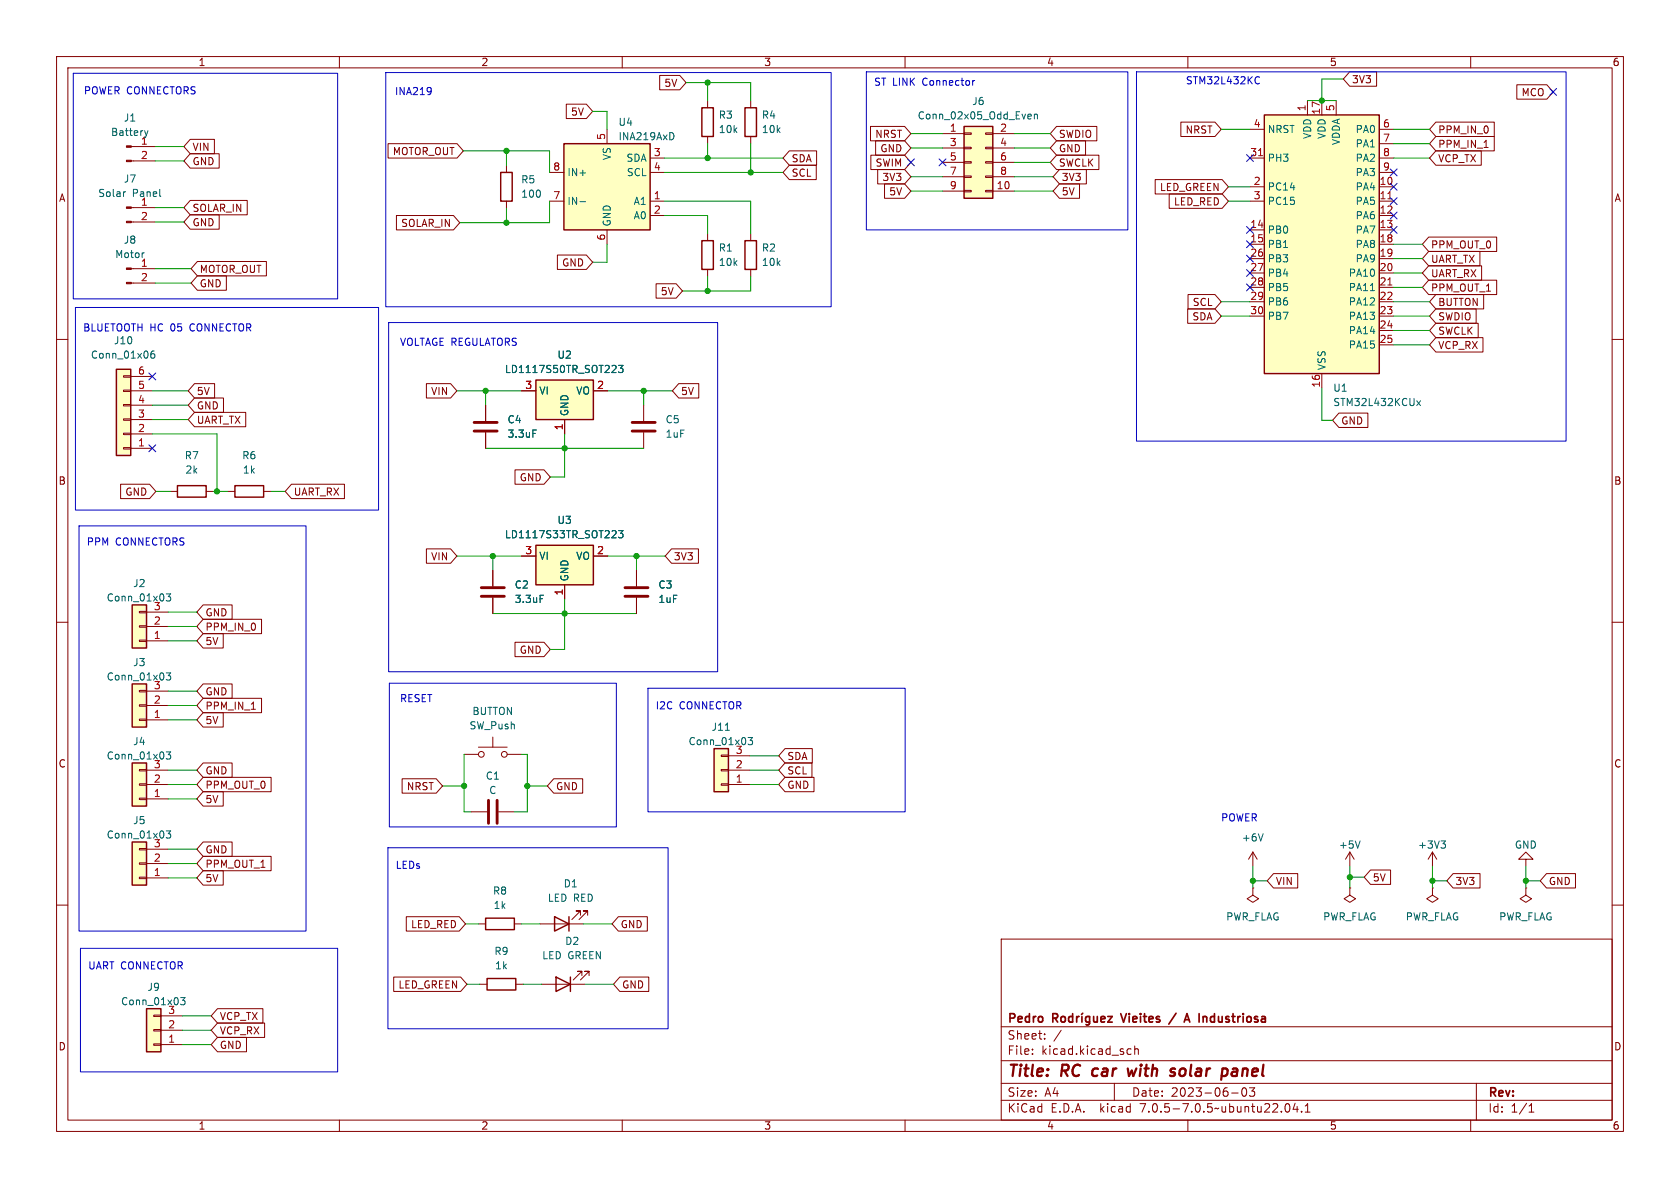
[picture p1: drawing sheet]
<svg xmlns="http://www.w3.org/2000/svg" width="297mm" height="210mm" viewBox="0 0 297 210" stroke-linecap="round" stroke-linejoin="round" font-family="sans-serif">
<g fill="none" stroke="#840000" stroke-width=".18">
<path d="M10 10h277v190h-277zM12 12h273v186h-273zM60 10v2M100.1 18.4h3.6l1.1 1.3-1.1 1.3h-3.6zM110 10v2M116.6 13.3h3.6l1.1 1.3-1.1 1.3h-3.6zM125.1 17.8v1.3M132.7 17.8v1.3M160 10v2M210 10v2M231.1 17.8v2.5M233.7 17.8v2.5"/>
<path d="M236.2 17.8v2.5M238.6 12.7h4.8v2.5h-4.8l-1.1-1.2zM260 10v2M268.2 15h5.3l1.1 1.3-1.1 1.2h-5.3zM23.2 39.2h4.2M23.2 36.7h4.2M23.2 28.4h4.2M23.2 25.9h4.2M33.6 27.2h5.1v2.5h-5.1l-1.1-1.3zM33.6 24.6h4.3v2.6h-4.3l-1.1-1.3zM33.6 38h5.1v2.5h-5.1l-1.1-1.3zM33.6 35.4h10.1v2.6h-10.1l-1.1-1.3z"/>
<path d="M68.6 25.4h12.2l1.1 1.3-1.1 1.2h-12.2zM70.1 38.1h10.1l1.1 1.3-1.1 1.2h-10.1zM89.5 29.2v1.3M89.5 35.6v1.2M97.2 35.6h2.5M97.2 30.5h2.5M107.3 22.9v2.5M114.9 35.6h2.6M114.9 38.1h2.6M114.9 27.9h2.6M114.9 30.5h2.6M125.1 24.1v1.3"/>
<path d="M132.7 24.1v1.3M139.5 26.7h4.9v2.5h-4.9l-1.1-1.3zM139.5 29.2h4.8v2.6h-4.8l-1.1-1.3zM153.9 22.4h6l1.1 1.2-1.1 1.3h-6zM154 27.4h5.9l1.1 1.3-1.1 1.3h-5.9zM154.8 24.9h5.1l1.1 1.3-1.1 1.2h-5.1zM155.2 30h4.7l1.1 1.2-1.1 1.3h-4.7zM156.4 32.5h3.5l1.1 1.3-1.1 1.3h-3.5zM166.6 23.6h3.8M166.6 33.8h3.8M166.6 26.2h3.8M166.6 28.7h3.8"/>
<path d="M166.6 31.2h3.8M170.4 33.7h1.3v.2h-1.3zM170.4 31.1h1.3v.3h-1.3zM170.4 28.6h1.3v.2h-1.3zM170.4 26h1.3v.3h-1.3zM170.4 23.5h1.3v.2h-1.3zM174.2 33.7h1.3v.2h-1.3zM174.2 31.1h1.3v.3h-1.3zM174.2 28.6h1.3v.2h-1.3zM174.2 26h1.3v.3h-1.3zM174.2 23.5h1.3v.2h-1.3zM175.5 23.6h3.8"/>
<path d="M175.5 33.8h3.8M175.5 26.2h3.8M175.5 28.7h3.8M175.5 31.2h3.8M186.8 24.9h5.1v2.5h-5.1l-1.1-1.2zM186.8 22.4h7.1v2.5h-7.1l-1.1-1.3zM186.8 27.4h7.5v2.6h-7.5l-1.1-1.3zM187.3 30h4.8v2.5h-4.8l-1.1-1.3zM187.3 32.5h3.5v2.6h-3.5l-1.1-1.3zM204.2 31.7h11.9l1.1 1.3-1.1 1.3h-11.9zM206.7 34.3h9.4l1.1 1.3-1.1 1.2h-9.4zM208.8 21.6h6l1.1 1.3-1.1 1.2h-6z"/>
<path d="M221 33h2.5M221 35.6h2.5M221 27.9h2.5M221 22.9h2.5M243.8 33h2.6M243.8 35.6h2.6M243.8 38.1h2.6M243.8 27.9h2.6M243.8 22.9h2.6M243.8 25.4h2.6M243.8 30.5h2.6M253.8 26.7h8.1v2.5h-8.1l-1.1-1.3z"/>
<path d="M253.8 21.6h10.4v2.5h-10.4l-1.1-1.2zM253.8 24.1h10.4v2.6h-10.4l-1.1-1.3zM262.4 26.1h.7M10 60h2M23.2 50h4.2M23.2 47.5h4.2M34.9 48.8h5.1v2.5h-5.1l-1.1-1.3zM34.9 46.2h12.2v2.6h-12.2l-1.1-1.3zM98.5 45.1h5.2l1.1 1.3-1.1 1.2h-5.2zM107.3 40.6v2.6M116 50.2h3.5l1.1 1.2-1.1 1.3h-3.5zM125.1 41.3v1.2"/>
<path d="M125.1 47.6v1.3M132.7 41.3v1.2M132.7 47.6v1.3M210 54.6h4.8l1.1 1.3-1.1 1.3h-4.8zM210 52.1h4.8l1.1 1.2-1.1 1.3h-4.8zM221 40.6h2.5M221 43.2h2.5M221 45.7h2.5M221 48.3h2.5M221 50.8h2.5M221 53.3h2.5M221 55.9h2.5"/>
<path d="M243.8 40.6h2.6M243.8 43.2h2.6M243.8 45.7h2.6M243.8 48.3h2.6M243.8 50.8h2.6M243.8 53.3h2.6M243.8 55.9h2.6M243.8 58.4h2.6M252.6 47h9.3v2.5h-9.3l-1.1-1.2zM252.6 44.4h9v2.6h-9l-1.1-1.3zM252.6 49.5h12v2.6h-12l-1.1-1.3zM252.6 41.9h12v2.6h-12l-1.1-1.3z"/>
<path d="M253.8 52.1h8.5v2.5h-8.5l-1.1-1.3zM253.8 59.7h8.4v2.5h-8.4l-1.1-1.2zM253.8 57.1h7.5v2.6h-7.5l-1.1-1.3zM253.8 54.6h7.2v2.6h-7.2l-1.1-1.3zM285 60h2M21.8 66.4h1.3v.3h-1.3zM21.8 69h1.3v.2h-1.3zM21.8 71.5h1.3v.3h-1.3zM21.8 74h1.3v.3h-1.3zM21.8 76.6h1.3v.2h-1.3zM21.8 79.1h1.3v.3h-1.3zM23.1 69.1h3.8"/>
<path d="M23.1 79.2h3.8M23.1 76.7h3.8M23.1 74.2h3.8M23.1 71.6h3.8M23.1 66.5h3.8M34.4 67.8h3.5v2.6h-3.5l-1.1-1.3zM34.4 70.4h5.1v2.5h-5.1l-1.1-1.3zM34.4 72.9h9v2.5h-9l-1.1-1.2zM75.4 67.8h4.3l1.1 1.3-1.1 1.3h-4.3zM85.9 71.6v2.8M85.9 76.5v2.7M92.2 69.1h2.5"/>
<path d="M99.8 74.2v2.5M104.9 69.1h2.5M113.8 71.6v2.8M113.8 76.5v2.7M120 67.8h3.5v2.6h-3.5l-1.1-1.3zM233.7 66v2.6M236.7 73h5.1v2.6h-5.1l-1.1-1.3zM243.8 61h2.6M21.3 85.6h5.1l1.2 1.3-1.2 1.2h-5.1zM30.1 86.9h1.3M36.4 86.9h1.3M40.3 86.9h1.2"/>
<path d="M46.6 86.9h1.3M51.5 85.6h9.4v2.5h-9.4l-1.1-1.2zM75.4 97h4.3l1.1 1.3-1.1 1.3h-4.3zM91 83.1h5.2l1.1 1.2-1.1 1.3h-5.2zM92.2 98.3h2.5M104.9 98.3h2.5M118.7 97h4.8v2.6h-4.8l-1.1-1.3zM10 110h2M24.6 108.1h1.3v.2h-1.3zM24.6 110.6h1.3v.3h-1.3zM24.6 113.2h1.3v.2h-1.3zM25.9 113.3h3.8"/>
<path d="M25.9 110.7h3.8M25.9 108.2h3.8M35.9 112h3.6v2.6h-3.6l-1.1-1.3zM35.9 106.9h5.1v2.6h-5.1l-1.1-1.3zM35.9 109.5h10.3v2.5h-10.3l-1.1-1.3zM87.1 100.8v2.8M87.1 105.7v2.8M91 113.5h5.2l1.1 1.3-1.1 1.3h-5.2zM99.8 103.4v2.5M112.5 100.8v2.8M112.5 105.7v2.8M285 110h2"/>
<path d="M24.6 122h1.3v.3h-1.3zM24.6 124.6h1.3v.2h-1.3zM24.6 127.1h1.3v.3h-1.3zM24.6 136h1.3v.3h-1.3zM24.6 138.6h1.3v.2h-1.3zM25.9 138.7h3.8M25.9 136.1h3.8M25.9 127.3h3.8M25.9 124.7h3.8M25.9 122.2h3.8M35.9 126h3.6v2.5h-3.6l-1.1-1.2zM35.9 134.9h5.1v2.5h-5.1l-1.1-1.3z"/>
<path d="M35.9 123.4h10.3v2.6h-10.3l-1.1-1.3zM35.9 120.9h5.1v2.5h-5.1l-1.1-1.2zM35.9 140h3.6v2.5h-3.6l-1.1-1.3zM35.9 137.4h12v2.6h-12l-1.1-1.3zM44.4 125.4h.8M71.1 137.7h6l1.1 1.2-1.1 1.3h-6zM82 133.4h2.6M84.6 132.1h5.1M87.1 130.3v1.8M89.7 133.4h2.5M97.9 137.7h5.1v2.5h-5.1l-1.1-1.3zM127.5 133.5h1.3v.2h-1.3z"/>
<path d="M127.5 136h1.3v.3h-1.3zM127.5 138.6h1.3v.2h-1.3zM128.8 138.7h3.8M128.8 136.1h3.8M128.8 133.6h3.8M138.8 132.3h4.8v2.6h-4.8l-1.1-1.3zM138.8 137.4h5.1v2.6h-5.1l-1.1-1.3zM138.8 134.9h4.7v2.5h-4.7l-1.1-1.3zM10 160h2M24.6 150h1.3v.2h-1.3zM24.6 152.5h1.3v.3h-1.3zM24.6 155.1h1.3v.2h-1.3z"/>
<path d="M24.6 141.1h1.3v.3h-1.3zM25.9 155.2h3.8M25.9 152.7h3.8M25.9 150.1h3.8M25.9 141.2h3.8M35.9 153.9h3.6v2.6h-3.6l-1.1-1.3zM35.9 148.8h5.1v2.6h-5.1l-1.1-1.3zM35.9 151.4h12v2.5h-12l-1.1-1.2zM83.3 143.5h2.8M88.1 143.5h2.8M221.5 157v1.2l1 .7-1 .6-1-.6 1-.7M221.5 157h.1"/>
<path d="M221.5 150.6l-.8 1.3M221.5 150.6v2.6M221.5 150.6l.7 1.3M225.1 154.4h4.3v2.6h-4.3l-1.1-1.3zM238.6 157v1.2l1 .7-1 .6-1-.6 1-.7M238.6 157h.1M238.6 150.6l-.7 1.3M238.6 150.6v2.6M238.6 150.6l.8 1.3M242.3 153.8h3.5v2.5h-3.5l-1.1-1.2zM253.2 157v1.2l1.1 .7-1.1 .6-1-.6 1-.7M253.2 157h.1"/>
<path d="M253.2 150.6l-.7 1.3M253.2 150.6v2.6M253.2 150.6l.8 1.3M256.9 154.4h4.8v2.6h-4.8l-1.1-1.3zM269.7 151.9h1.3l-1.3-1.3-1.2 1.3h1.2v1.3M269.7 157v1.2l1.1 .7-1.1 .6-1-.6 1-.7M269.7 157h.1M273.4 154.4h5.1v2.6h-5.1l-1.1-1.3zM285 160h2M27.2 179.5h1.2v.2h-1.2zM28.4 179.6h3.9M38.4 178.3h8.1v2.5h-8.1l-1.1-1.2z"/>
<path d="M69.6 172.7h11.8l1.1 1.3-1.1 1.3h-11.8zM71.8 162.1h9.4l1.1 1.2-1.1 1.3h-9.4zM84.6 163.3h1.3M84.8 174h1.3M90.9 163.3h1.3M91.2 174h1.3M95.5 163.3h7.6M95.8 174h7.6M102.6 161.8v-.8h-.7h.7l-1.5 1.6M102.9 172.5v-.8h-.8h.8l-1.6 1.5M103.9 161.8v-.8h-.8h.8l-1.5 1.6M104.1 172.5v-.8h-.7h.7l-1.5 1.5"/>
<path d="M109.3 162.1h5.1v2.5h-5.1l-1.1-1.3zM109.6 172.7h5.1v2.6h-5.1l-1.1-1.3zM177 166h108v32h-108zM27.2 182h1.2v.2h-1.2zM27.2 184.5h1.2v.3h-1.2zM28.4 184.7h3.9M28.4 182.1h3.9M38.4 180.8h8.4v2.6h-8.4l-1.1-1.3zM38.4 183.4h5.2v2.5h-5.2l-1.1-1.2zM60 198v2M110 198v2M160 198v2"/>
<path d="M177 194.5h108M177 191.5h108M177 187.5h108M177 181.5h108M182.5 186.3v.1M182.5 185.5v.1M184.7 183.6v.1M184.7 182.8v.1M187.6 182.1l-1.3 2M197 191.5v3M199.3 186.3l.2 .1 .5-.1M200 185.5l-.5-.1-.2 .1"/>
<path d="M200.6 185.5l.2-.1 .4 .1v.9M200.6 184.9v1.5M210 198v2M217.7 193.2h1.2M219.9 192.3a.94 .94 0 0 0 0 1.5 .81 .81 0 0 0 .6-.6 .81 .81 0 0 0-.3-.8l-.2-.1M221.8 192.3l-.5 .6 .4 .1v.7l-.2 .1h-.4l-.2-.1M226.5 196.5v.1M227.3 195.2l.2-.1a.81 .81 0 0 1 .6 .6 .81 .81 0 0 1-.3 .8l-.1 .1a.81 .81 0 0 1-.4-1.4zM229 195l-.4 1.1h.9M229.3 195.6v1M230.1 196.5v.1M230.7 196.6h.9"/>
<path d="M230.7 195.5l.5-.4v1.5M260 198v2M261 191.5v6.5M270.3 196.6h.9M270.3 195.5l.4-.4v1.5"/>
<circle cx="85.1" cy="133.4" r=".51"/>
<circle cx="89.2" cy="133.4" r=".51"/>
</g>
<path d="M199.4 188.9l.2 1.3 .5-.9M207 189.4l.5 .1 .2 .3-.1 .3-.6 .1M207.7 189a.5 .5 0 0 0-.7 .2M216.3 188.9h.4l.3 .2v.7a.66 .66 0 0 1-.8 .4" fill="none" stroke="#840000" stroke-width=".4"/>
<g fill="none" stroke="#840000" stroke-width=".3">
<path d="M186.1 180l.7-.1 .2-.2-.1-.4-.2-.1h-.6v1.5M186.5 180l.5 .7M187.6 179.8l.2-.1 .5 .1v.6l-.1 .2-.4 .1-.2-.2zM189.6 179.8l-.4-.1-.3 .3v.4l.2 .2h.5M189.6 179.2v1.5M190.3 179.7v1M190.8 179.7l-.3 .1-.2 .2M191.3 179.7v1M191.4 179.1l-.2 .2M192.6 179.8l-.4-.1-.3 .3v.4l.2 .2h.5M192.6 179.7v1.2l-.3 .3-.3-.1M193.3 179.7l.1 .9 .4 .1 .2-.2"/>
<path d="M194 179.7v1M195.8 179.7h.8l-.8 1h.8M207.9 179.1l-1.3 1.9M194.6 180.2l.7-.2v-.2l-.5-.1-.2 .2 .1 .7h.6M209.3 180.7l.5-1.5 .5 1.5M209.5 180.3h.7"/>
</g>
<g fill="#ffffc2" stroke="#ffffc2" stroke-width=".18">
<path d="M23.4 148.8h2.5v7.7h-2.5z"/>
<path d="M223.5 20.3h20.3v45.7h-20.3z"/>
<path d="M126.2 132.3h2.6v7.7h-2.6z"/>
<path d="M94.7 67.2h10.2v7h-10.2z"/>
<path d="M94.7 96.4h10.2v7h-10.2z"/>
<path d="M170.4 22.4h5.1v12.7h-5.1z"/>
<path d="M99.7 25.4h15.2v15.2h-15.2z"/>
<path d="M20.6 65.3h2.5v15.2h-2.5z"/>
<path d="M25.9 178.3h2.5v7.6h-2.5z"/>
<path d="M23.4 106.9h2.5v7.7h-2.5z"/>
<path d="M23.4 120.9h2.5v7.6h-2.5z"/>
<path d="M23.4 134.9h2.5v7.6h-2.5z"/>
</g>
<g fill="none" stroke="#840000" stroke-width=".25">
<path d="M124.1 19.1h2v5h-2zM131.7 19.1h2v5h-2zM88.5 30.5h2.1v5.1h-2.1zM99.7 25.4h15.2v15.2h-15.2zM170.4 22.4h5.1v12.7h-5.1zM223.5 20.3h20.3v45.7h-20.3zM124.1 42.5h2v5.1h-2zM131.7 42.5h2v5.1h-2zM20.6 65.3h2.5v15.2h-2.5zM94.7 67.2h10.2v7h-10.2zM31.4 85.9h5v2h-5zM41.5 85.9h5.1v2h-5.1z"/>
<path d="M94.7 96.4h10.2v7h-10.2zM23.4 106.9h2.5v7.7h-2.5zM23.4 120.9h2.5v7.6h-2.5zM23.4 134.9h2.5v7.6h-2.5zM126.2 132.3h2.6v7.7h-2.6zM23.4 148.8h2.5v7.7h-2.5zM25.9 178.3h2.5v7.6h-2.5zM85.9 162.3h5v2h-5zM86.1 173h5.1v2h-5.1zM98 162.1l2.6 1.2-2.6 1.3zM98.3 172.7l2.5 1.3-2.5 1.3zM100.6 162.1v2.5"/>
<path d="M100.8 172.7v2.6"/>
</g>
<g fill="none" stroke="#006464" stroke-width=".18">
<path d="M22.2 33.9l-.2 .1M25.6 23.1l.3 .8 .3-.8M28.3 34.7h.1M102.5 35.7h1M119 23.6l.1 .4-.1 .5M181.9 20.2h.4v.3l-.6 .1M182.3 21h-.4M182.9 20.3l.1-.1h.3l.1 .8M182.9 20.2v.8M25.4 44.7h.1M27.3 62l-.4 .1a.86 .86 0 0 0 0 1.2l.4-.1 .1-.4-.3-.3-.3 .1-.1 .2M94.2 76h.6"/>
<path d="M109.3 64.6h.8l-.4 .5 .4 .1v.5l-.2 .2-.6-.2M250.5 70.9l.6 .8M251.1 70.9l-.6 .8M109.3 93.8h.8l-.4 .5 .4 .1v.5l-.2 .2-.6-.2M29.4 105h.8l-.5 .5 .4 .1v.5l-.2 .1-.5-.1M29.4 118.9h.8l-.5 .5 .4 .1v.6l-.2 .1-.5-.1M95.5 105.2h.6M29.4 132.9h.8l-.5 .5 .4 .1v.6l-.2 .1-.5-.1M128.2 129.1h.8M132.3 130.4h.7l-.4 .5 .4 .1v.5l-.2 .1-.5-.1M29.4 146.9h.8l-.5 .5 .4 .1v.5l-.2 .2-.5-.2M223.3 147.4l-.4 1.3"/>
<path d="M240.4 148.7l-.4 1.2M254.7 148.7h.8l-.4 .4M255.3 149.1l.2 .3v.3l-.2 .2M31.9 176.3h.8l-.4 .5 .4 .2v.5l-.2 .1-.6-.1"/>
</g>
<path d="M83.8 76.2h4.1M83.8 74.7h4.1M111.8 76.2h4M111.8 74.7h4M85.1 105.4h4.1M85.1 103.9h4.1M110.5 105.4h4.1M110.5 103.9h4.1M86.4 141.5v4M87.9 141.5v4" fill="none" stroke="#840000" stroke-width=".51"/>
<path d="M222.5 27.5h.7M245.4 35.1h.7M245.4 50.4h.7" fill="none" stroke="#a90000" stroke-width=".18"/>
<g fill="#840000" stroke="#840000" stroke-width=".18">
<path d="M22.4 49.9h.8v.3h-.8z"/>
<path d="M22.4 47.4h.8v.2h-.8z"/>
<path d="M22.4 39.1h.8v.3h-.8z"/>
<path d="M22.4 36.6h.8v.2h-.8z"/>
<path d="M22.4 28.3h.8v.3h-.8z"/>
<path d="M22.4 25.8h.8v.2h-.8z"/>
</g>
<g fill="none" stroke="#0000c2" stroke-width=".18">
<path d="M13 13h46.7v39.8h-46.7zM68.2 12.8h78.7v41.4h-78.7zM76.1 15.5l.1 .1a1.07 1.07 0 0 1-.1 1M76.2 16l-.1 .2M153.2 12.7h46.2v27.9h-46.2zM171.9 14.2v.9M172.3 14.2l-.4 .3M200.9 12.7h76v65.3h-76zM222.1 13.6h.3l.3 .1M222.7 14.7l-.3 .1h-.3M13.3 54.4h53.6v35.8h-53.6zM68.7 57h58.2v61.7h-58.2z"/>
<path d="M14 93h40.1v71.6h-40.1zM68.8 120.8h40.2v25.4h-40.2zM114.6 121.7h45.4v21.8h-45.4zM68.6 149.9h49.5v32h-49.5zM14.2 167.6h45.5v21.9h-45.5z"/>
</g>
<g fill="none" stroke="#009600" stroke-width=".18">
<path d="M104.8 19.7h2.5v3.2M121.3 14.6h11.4v3.2M125.1 14.6v3.2M231.1 17.8h5.1M237.5 14h-3.8v3.8M27.4 25.9h5.1M27.4 39.2h5.1M27.4 28.4h5.1M27.4 36.7h5.1M81.9 26.7h15.3v3.8M89.5 26.7v2.5M89.5 36.8v2.6"/>
<path d="M97.2 35.6v3.8h-15.9M117.5 38.1h7.6v3.2M117.5 35.6h15.2v5.7M117.5 27.9h20.9M117.5 30.5h20.9M125.1 25.4v2.5M132.7 25.4v5.1M161 23.6h5.6M161 26.2h5.6M161 31.2h5.6M161 33.8h5.6M179.3 23.6h6.4"/>
<path d="M179.3 26.2h6.4M179.3 31.2h6.9M179.3 33.8h6.9M179.3 28.7h6.4M215.9 22.9h5.1M217.2 35.6h3.8M217.2 33h3.8M246.4 27.9h6.3M246.4 25.4h6.3M246.4 22.9h6.3M27.4 47.5h6.4M27.4 50h6.4"/>
<path d="M107.3 43.2v3.2h-2.5M125.1 48.9v2.5M132.7 48.9v2.5h-12.1M215.9 53.3h5.1M215.9 55.9h5.1M246.4 58.4h6.3M246.4 53.3h6.3M246.4 50.8h5.1M246.4 55.9h6.3M246.4 48.3h5.1M246.4 45.7h5.1M246.4 43.2h5.1"/>
<path d="M26.9 69.1h6.4M26.9 76.7h11.5v10.2M26.9 71.6h6.4M26.9 74.2h6.4M80.8 69.1h11.4M85.9 79.2h27.9M85.9 69.1v2.5M99.8 76.7v7.6h-2.5M107.4 69.1h11.5M113.8 69.1v2.5M233.7 68.6v5.7h1.9M246.4 61h6.3"/>
<path d="M27.6 86.9h2.5M37.7 86.9h2.6M47.9 86.9h2.5M80.8 98.3h11.4M87.1 98.3v2.5M107.4 98.3h10.2M112.5 98.3v2.5M29.7 113.3h5.1M29.7 108.2h5.1M29.7 110.7h5.1M87.1 108.5h25.4M99.8 105.9v8.9h-2.5"/>
<path d="M29.7 138.7h5.1M29.7 136.1h5.1M29.7 124.7h5.1M29.7 127.3h5.1M29.7 122.2h5.1M78.2 138.9h3.8M82 133.4v10.1h1.3M92.2 133.4h1v10.1h-2.3M93.2 138.9h3.6M132.6 133.6h5.1M132.6 138.7h5.1M132.6 136.1h5.1"/>
<path d="M29.7 141.2h5.1M29.7 150.1h5.1M29.7 155.2h5.1M29.7 152.7h5.1M221.5 153.2v3.8M221.5 155.7h2.5M238.6 155.1h2.6M238.6 153.2v3.8M253.2 153.2v3.8M253.2 155.7h2.6M269.7 155.7h2.6M269.7 153.2v3.8"/>
<path d="M32.3 179.6h5M82.3 163.3h2.3M82.5 174h2.3M92.2 163.3h3.3M92.5 174h3.3M103.1 163.3h5.1M103.4 174h5.1M32.3 182.1h5M32.3 184.7h5"/>
</g>
<g fill="none" stroke="#000084" stroke-width=".18">
<path d="M274 15.6l1.2 1.3M275.2 15.6l-1.2 1.3M160.4 28.1l1.2 1.2M161.6 28.1l-1.2 1.2M166 28.1l1.2 1.2M167.2 28.1l-1.2 1.2M220.4 27.3l1.2 1.2M221.6 27.3l-1.2 1.2M245.8 37.5l1.2 1.2M245.8 35l1.2 1.2M245.8 29.9l1.2 1.2M245.8 32.4l1.2 1.2"/>
<path d="M247 37.5l-1.2 1.2M247 35l-1.2 1.2M247 29.9l-1.2 1.2M247 32.4l-1.2 1.2M220.4 45.1l1.2 1.2M220.4 40l1.2 1.2M220.4 42.6l1.2 1.2M220.4 50.2l1.2 1.2M220.4 47.7l1.2 1.2M221.6 45.1l-1.2 1.2M221.6 40l-1.2 1.2M221.6 42.6l-1.2 1.2"/>
<path d="M221.6 50.2l-1.2 1.2M221.6 47.7l-1.2 1.2M245.8 40l1.2 1.2M247 40l-1.2 1.2M26.3 78.6l1.2 1.3M26.3 65.9l1.2 1.3M27.5 78.6l-1.2 1.3M27.5 65.9l-1.2 1.3"/>
</g>
<g fill="#009600" stroke="#009600" stroke-width=".18">
<circle cx="125.1" cy="27.9" r=".46"/>
<circle cx="99.8" cy="108.5" r=".46"/>
<circle cx="87.1" cy="98.3" r=".46"/>
<circle cx="38.4" cy="86.9" r=".46"/>
<circle cx="85.9" cy="69.1" r=".46"/>
<circle cx="99.8" cy="79.2" r=".46"/>
<circle cx="112.5" cy="98.3" r=".46"/>
<circle cx="113.8" cy="69.1" r=".46"/>
<circle cx="132.7" cy="30.5" r=".46"/>
<circle cx="89.5" cy="26.7" r=".46"/>
<circle cx="89.5" cy="39.4" r=".46"/>
<circle cx="125.1" cy="51.4" r=".46"/>
<circle cx="221.5" cy="155.7" r=".46"/>
<circle cx="269.7" cy="155.7" r=".46"/>
<circle cx="253.2" cy="155.7" r=".46"/>
<circle cx="238.6" cy="155.1" r=".46"/>
<circle cx="233.7" cy="17.8" r=".46"/>
<circle cx="125.1" cy="14.6" r=".46"/>
<circle cx="93.2" cy="138.9" r=".46"/>
<circle cx="82" cy="138.9" r=".46"/>
</g>
<g font-size="2.8" fill="#840000">
<text x="178" y="190.8">Title:</text>
<text x="187.5" y="190.8">RC car</text>
<text x="200.5" y="190.8">with</text>
<text x="208.6" y="190.8">solar</text>
<text x="218.2" y="190.8">panel</text>
</g>
<g font-size="2.1" fill="#840000">
<text x="178" y="183.9">Sheet:</text>
<text x="178" y="181.1">Pedro</text>
<text x="198.7" y="181.1">Vieites</text>
<text x="210.8" y="181.1">A Industriosa</text>
<text x="178" y="186.6">File:</text>
<text x="184" y="186.6">kicad.kicad_sch</text>
<text x="178" y="196.8">KiCad</text>
<text x="178" y="194">Size:</text>
<text x="184.6" y="194">A4</text>
<text x="185.7" y="196.8">E.D.A.</text>
<text x="194.4" y="196.8">kicad</text>
<text x="200" y="194">Date:</text>
<text x="201.5" y="196.8">7.0.5-7.0.5~ubuntu22.04.1</text>
<text x="206.9" y="194">2023-06-03</text>
<text x="263" y="194.2">Rev:</text>
<text x="263" y="196.8">Id:</text>
<text x="267" y="196.8">1/1</text>
</g>
<g font-size="1.8" fill="#840000">
<text x="35" y="11.8">1</text>
<text x="85" y="11.8">2</text>
<text x="135" y="11.8">3</text>
<text x="185" y="11.8">4</text>
<text x="235" y="11.8">5</text>
<text x="285" y="11.8">6</text>
<text x="117.4" y="15.5">5V</text>
<text x="238.9" y="14.9">3V3</text>
<text x="269" y="17.2">MCO</text>
<text x="100.9" y="20.6">5V</text>
<text x="209.6" y="23.8">NRST</text>
<text x="254.2" y="23.8">PPM_IN_0</text>
<text x="33.9" y="29.4">GND</text>
<text x="33.9" y="26.8">VIN</text>
<text x="69.4" y="27.6">MOTOR_OUT</text>
<text x="139.9" y="28.9">SDA</text>
<text x="154.7" y="24.5">NRST</text>
<text x="154.8" y="29.6">SWIM</text>
<text x="155.6" y="27.1">GND</text>
<text x="187.1" y="27.1">GND</text>
<text x="187.1" y="24.5">SWDIO</text>
<text x="187.1" y="29.6">SWCLK</text>
<text x="254.2" y="28.9">VCP_TX</text>
<text x="254.2" y="26.3">PPM_IN_1</text>
<text x="10.4" y="35.8">A</text>
<text x="139.9" y="31.4">SCL</text>
<text x="156" y="32.2">3V3</text>
<text x="157.2" y="34.7">5V</text>
<text x="187.6" y="32.2">3V3</text>
<text x="187.6" y="34.7">5V</text>
<text x="205" y="33.9">LED_GREEN</text>
<text x="285.4" y="35.8">A</text>
<text x="33.9" y="40.2">GND</text>
<text x="33.9" y="37.6">SOLAR_IN</text>
<text x="70.9" y="40.3">SOLAR_IN</text>
<text x="207.5" y="36.5">LED_RED</text>
<text x="99.3" y="47.3">GND</text>
<text x="252.9" y="46.6">UART_TX</text>
<text x="252.9" y="44.1">PPM_OUT_0</text>
<text x="35.2" y="51">GND</text>
<text x="35.2" y="48.4">MOTOR_OUT</text>
<text x="116.8" y="52.4">5V</text>
<text x="252.9" y="49.2">UART_RX</text>
<text x="252.9" y="51.7">PPM_OUT_1</text>
<text x="210.8" y="56.8">SDA</text>
<text x="210.8" y="54.3">SCL</text>
<text x="254.2" y="54.3">BUTTON</text>
<text x="254.2" y="59.3">SWCLK</text>
<text x="254.2" y="56.8">SWDIO</text>
<text x="254.2" y="61.9">VCP_RX</text>
<text x="34.7" y="70">5V</text>
<text x="76.2" y="70">VIN</text>
<text x="120.3" y="70">5V</text>
<text x="34.7" y="72.5">GND</text>
<text x="34.7" y="75.1">UART_TX</text>
<text x="237" y="75.2">GND</text>
<text x="10.3" y="85.8">B</text>
<text x="22.1" y="87.8">GND</text>
<text x="51.8" y="87.8">UART_RX</text>
<text x="91.9" y="85.2">GND</text>
<text x="285.3" y="85.8">B</text>
<text x="76.2" y="99.2">VIN</text>
<text x="119" y="99.2">3V3</text>
<text x="36.2" y="109.1">GND</text>
<text x="36.2" y="111.7">PPM_IN_0</text>
<text x="36.2" y="114.2">5V</text>
<text x="91.9" y="115.7">GND</text>
<text x="36.2" y="125.6">PPM_IN_1</text>
<text x="36.2" y="123.1">GND</text>
<text x="36.2" y="128.2">5V</text>
<text x="10.3" y="135.8">C</text>
<text x="36.2" y="137.1">GND</text>
<text x="139.1" y="134.5">SDA</text>
<text x="139.1" y="137.1">SCL</text>
<text x="285.3" y="135.8">C</text>
<text x="36.2" y="142.1">5V</text>
<text x="36.2" y="139.6">PPM_OUT_0</text>
<text x="71.9" y="139.9">NRST</text>
<text x="98.2" y="139.9">GND</text>
<text x="139.1" y="139.6">GND</text>
<text x="36.2" y="151">GND</text>
<text x="36.2" y="153.6">PPM_OUT_1</text>
<text x="242.6" y="156">5V</text>
<text x="36.2" y="156.1">5V</text>
<text x="225.5" y="156.6">VIN</text>
<text x="257.2" y="156.6">3V3</text>
<text x="273.7" y="156.6">GND</text>
<text x="72.6" y="164.2">LED_RED</text>
<text x="109.6" y="164.2">GND</text>
<text x="70.4" y="174.9">LED_GREEN</text>
<text x="109.9" y="174.9">GND</text>
<text x="10.3" y="185.8">D</text>
<text x="38.8" y="183">VCP_RX</text>
<text x="38.8" y="185.6">GND</text>
<text x="38.8" y="180.5">VCP_TX</text>
<text x="285.3" y="185.8">D</text>
<text x="35" y="199.8">1</text>
<text x="85" y="199.8">2</text>
<text x="135" y="199.8">3</text>
<text x="185" y="199.8">4</text>
<text x="235" y="199.8">5</text>
<text x="285" y="199.8">6</text>
</g>
<g font-size="1.8" fill="#0000c2">
<text x="14.7" y="16.8">POWER CONNECTORS</text>
<text x="69.7" y="16.9">INA219</text>
<text x="154.4" y="15.2">ST LINK</text>
<text x="163" y="15.2">Connector</text>
<text x="209.5" y="15">STM32L432KC</text>
<text x="14.6" y="58.7">BLUETOOTH HC 05</text>
<text x="33.6" y="58.7">CONNECTOR</text>
<text x="70.6" y="61.2">VOLTAGE REGULATORS</text>
<text x="15.2" y="96.5">PPM</text>
<text x="20.3" y="96.5">CONNECTORS</text>
<text x="70.6" y="124.2">RESET</text>
<text x="115.8" y="125.5">I2C</text>
<text x="120" y="125.5">CONNECTOR</text>
<text x="215.8" y="145.3">POWER</text>
<text x="69.8" y="153.7">LEDs</text>
<text x="15.5" y="171.5">UART CONNECTOR</text>
</g>
<g font-size="1.8" fill="#006464">
<text x="21.8" y="21.7">J1</text>
<text x="109.3" y="22.4">U4</text>
<text x="127" y="21.1">R3</text>
<text x="127" y="23.7">10k</text>
<text x="134.6" y="21.1">R4</text>
<text x="134.6" y="23.7">10k</text>
<text x="162.2" y="21.3">Conn_02x05_Odd_Even</text>
<text x="171.8" y="18.7">J6</text>
<text x="224" y="23.7">NRST</text>
<text x="239.6" y="23.7">PA0</text>
<text x="19.6" y="24.2">Battery</text>
<text x="24.9" y="25.7">1</text>
<text x="108.1" y="28.3" transform="rotate(-90 108.1 28.3)">VS</text>
<text x="109.3" y="25">INA219AxD</text>
<text x="110.7" y="28.8">SDA</text>
<text x="224" y="28.8">PH3</text>
<text x="232" y="24.6" transform="rotate(-90 232 24.6)">VDD</text>
<text x="234.5" y="24.6" transform="rotate(-90 234.5 24.6)">VDD</text>
<text x="237" y="25.7" transform="rotate(-90 237 25.7)">VDDA</text>
<text x="239.6" y="26.2">PA1</text>
<text x="239.6" y="28.8">PA2</text>
<text x="17.3" y="35">Solar</text>
<text x="21.8" y="32.4">J7</text>
<text x="23.4" y="35">Panel</text>
<text x="92.1" y="32.6">R5</text>
<text x="92.1" y="35.1">100</text>
<text x="100.2" y="31.3">IN+</text>
<text x="110.8" y="31.3">SCL</text>
<text x="224" y="33.8">PC14</text>
<text x="239.6" y="33.8">PA4</text>
<text x="239.6" y="31.3">PA3</text>
<text x="24.9" y="36.4">1</text>
<text x="100.2" y="36.4">IN-</text>
<text x="108.1" y="40.1" transform="rotate(-90 108.1 40.1)">GND</text>
<text x="112" y="36.4">A1</text>
<text x="112" y="38.9">A0</text>
<text x="224" y="41.5">PB0</text>
<text x="224" y="36.4">PC15</text>
<text x="239.6" y="36.4">PA5</text>
<text x="239.6" y="38.9">PA6</text>
<text x="239.6" y="41.5">PA7</text>
<text x="20.3" y="45.8">Motor</text>
<text x="21.8" y="43.2">J8</text>
<text x="24.9" y="47.2">1</text>
<text x="127" y="44.6">R1</text>
<text x="127" y="47.2">10k</text>
<text x="134.6" y="44.6">R2</text>
<text x="134.6" y="47.2">10k</text>
<text x="224" y="44">PB1</text>
<text x="224" y="46.5">PB3</text>
<text x="239.6" y="44">PA8</text>
<text x="239.6" y="46.5">PA9</text>
<text x="224" y="49.1">PB4</text>
<text x="224" y="51.6">PB5</text>
<text x="238.4" y="49.1">PA10</text>
<text x="238.4" y="51.6">PA11</text>
<text x="224" y="54.2">PB6</text>
<text x="224" y="56.7">PB7</text>
<text x="238.4" y="54.2">PA12</text>
<text x="238.4" y="56.7">PA13</text>
<text x="238.4" y="59.2">PA14</text>
<text x="16" y="63.6">Conn_01x06</text>
<text x="20.1" y="61">J10</text>
<text x="98.5" y="63.6">U2</text>
<text x="234.5" y="65.5" transform="rotate(-90 234.5 65.5)">VSS</text>
<text x="238.4" y="61.8">PA15</text>
<text x="89.2" y="66.1">LD1117S50TR_SOT223</text>
<text x="95.2" y="69.9">VI</text>
<text x="101.8" y="69.9">VO</text>
<text x="235.6" y="71.9">STM32L432KCUx</text>
<text x="235.6" y="69.4">U1</text>
<text x="89.7" y="75">C4</text>
<text x="89.7" y="77.5">3.3uF</text>
<text x="100.6" y="73.7" transform="rotate(-90 100.6 73.7)">GND</text>
<text x="117.6" y="75">C5</text>
<text x="117.6" y="77.5">1uF</text>
<text x="32.6" y="81.3">R7</text>
<text x="32.7" y="83.9">2k</text>
<text x="42.8" y="81.3">R6</text>
<text x="42.9" y="83.9">1k</text>
<text x="89.2" y="95.3">LD1117S33TR_SOT223</text>
<text x="98.5" y="92.8">U3</text>
<text x="95.2" y="99.1">VI</text>
<text x="101.8" y="99.1">VO</text>
<text x="18.8" y="106.5">Conn_01x03</text>
<text x="23.5" y="103.9">J2</text>
<text x="27.1" y="108">3</text>
<text x="90.9" y="104.2">C2</text>
<text x="90.9" y="106.7">3.3uF</text>
<text x="100.6" y="102.9" transform="rotate(-90 100.6 102.9)">GND</text>
<text x="116.3" y="104.2">C3</text>
<text x="116.3" y="106.7">1uF</text>
<text x="23.5" y="117.9">J3</text>
<text x="18.8" y="120.5">Conn_01x03</text>
<text x="27.1" y="121.9">3</text>
<text x="23.5" y="131.9">J4</text>
<text x="82.9" y="129.1">SW_Push</text>
<text x="83.5" y="126.6">BUTTON</text>
<text x="121.7" y="131.9">Conn_01x03</text>
<text x="125.8" y="129.3">J11</text>
<text x="18.8" y="134.4">Conn_01x03</text>
<text x="27.1" y="135.9">3</text>
<text x="85.8" y="138">C1</text>
<text x="130" y="133.4">3</text>
<text x="86.4" y="140.5">C</text>
<text x="18.8" y="148.4">Conn_01x03</text>
<text x="23.5" y="145.9">J5</text>
<text x="27.1" y="149.9">3</text>
<text x="219.5" y="148.9">+6V</text>
<text x="236.6" y="150.2">+5V</text>
<text x="250.6" y="150.2">+3V3</text>
<text x="267.7" y="150.2">GND</text>
<text x="87.1" y="158.3">R8</text>
<text x="87.2" y="160.8">1k</text>
<text x="96.8" y="159.6">LED RED</text>
<text x="99.6" y="157">D1</text>
<text x="99.9" y="167.2">D2</text>
<text x="216.7" y="162.9">PWR_FLAG</text>
<text x="233.9" y="162.9">PWR_FLAG</text>
<text x="248.5" y="162.9">PWR_FLAG</text>
<text x="265" y="162.9">PWR_FLAG</text>
<text x="87.3" y="169">R9</text>
<text x="87.5" y="171.5">1k</text>
<text x="95.8" y="169.7">LED GREEN</text>
<text x="21.3" y="177.9">Conn_01x03</text>
<text x="26" y="175.3">J9</text>
<text x="29.7" y="179.3">3</text>
</g>
<g font-size="1.8" fill="#a90000">
<text x="167.9" y="23.4">1</text>
<text x="176.8" y="23.4">2</text>
<text x="221.6" y="22.6">4</text>
<text x="230.9" y="19.7" transform="rotate(-90 230.9 19.7)">1</text>
<text x="233.4" y="20.3" transform="rotate(-90 233.4 20.3)">17</text>
<text x="236" y="19.7" transform="rotate(-90 236 19.7)">5</text>
<text x="244.4" y="22.6">6</text>
<text x="24.9" y="28.2">2</text>
<text x="107.1" y="24.8" transform="rotate(-90 107.1 24.8)">5</text>
<text x="115.5" y="27.7">3</text>
<text x="167.9" y="25.9">3</text>
<text x="167.9" y="28.4">5</text>
<text x="176.8" y="25.9">4</text>
<text x="176.8" y="28.4">6</text>
<text x="221" y="27.7">31</text>
<text x="244.4" y="25.1">7</text>
<text x="244.4" y="27.7">8</text>
<text x="97.8" y="35.3">7</text>
<text x="97.8" y="30.2">8</text>
<text x="115.5" y="35.3">1</text>
<text x="115.5" y="30.2">4</text>
<text x="167.9" y="31">7</text>
<text x="167.9" y="33.5">9</text>
<text x="176.1" y="33.5">10</text>
<text x="176.8" y="31">8</text>
<text x="221.6" y="32.8">2</text>
<text x="221.6" y="35.3">3</text>
<text x="243.8" y="32.8">10</text>
<text x="243.8" y="35.3">11</text>
<text x="244.4" y="30.2">9</text>
<text x="24.9" y="39">2</text>
<text x="115.5" y="37.8">2</text>
<text x="221" y="40.4">14</text>
<text x="243.8" y="37.8">12</text>
<text x="243.8" y="40.4">13</text>
<text x="107.1" y="42.6" transform="rotate(-90 107.1 42.6)">6</text>
<text x="221" y="42.9">15</text>
<text x="221" y="45.5">26</text>
<text x="243.8" y="42.9">18</text>
<text x="243.8" y="45.5">19</text>
<text x="24.9" y="49.8">2</text>
<text x="221" y="48">27</text>
<text x="221" y="50.5">28</text>
<text x="221" y="53.1">29</text>
<text x="243.8" y="48">20</text>
<text x="243.8" y="50.5">21</text>
<text x="243.8" y="53.1">22</text>
<text x="221" y="55.6">30</text>
<text x="243.8" y="55.6">23</text>
<text x="243.8" y="58.2">24</text>
<text x="243.8" y="60.7">25</text>
<text x="24.4" y="71.4">4</text>
<text x="24.4" y="68.8">5</text>
<text x="24.4" y="66.3">6</text>
<text x="92.8" y="68.8">3</text>
<text x="105.5" y="68.8">2</text>
<text x="233.4" y="68.6" transform="rotate(-90 233.4 68.6)">16</text>
<text x="24.4" y="76.5">2</text>
<text x="24.4" y="73.9">3</text>
<text x="99.6" y="76.1" transform="rotate(-90 99.6 76.1)">1</text>
<text x="24.4" y="79">1</text>
<text x="92.8" y="98">3</text>
<text x="105.5" y="98">2</text>
<text x="99.6" y="105.3" transform="rotate(-90 99.6 105.3)">1</text>
<text x="27.1" y="113">1</text>
<text x="27.1" y="110.5">2</text>
<text x="27.1" y="124.5">2</text>
<text x="27.1" y="127">1</text>
<text x="130" y="135.9">2</text>
<text x="27.1" y="141">1</text>
<text x="27.1" y="138.4">2</text>
<text x="130" y="138.4">1</text>
<text x="27.1" y="154.9">1</text>
<text x="27.1" y="152.4">2</text>
<text x="29.7" y="184.4">1</text>
<text x="29.7" y="181.9">2</text>
</g>
</svg>
